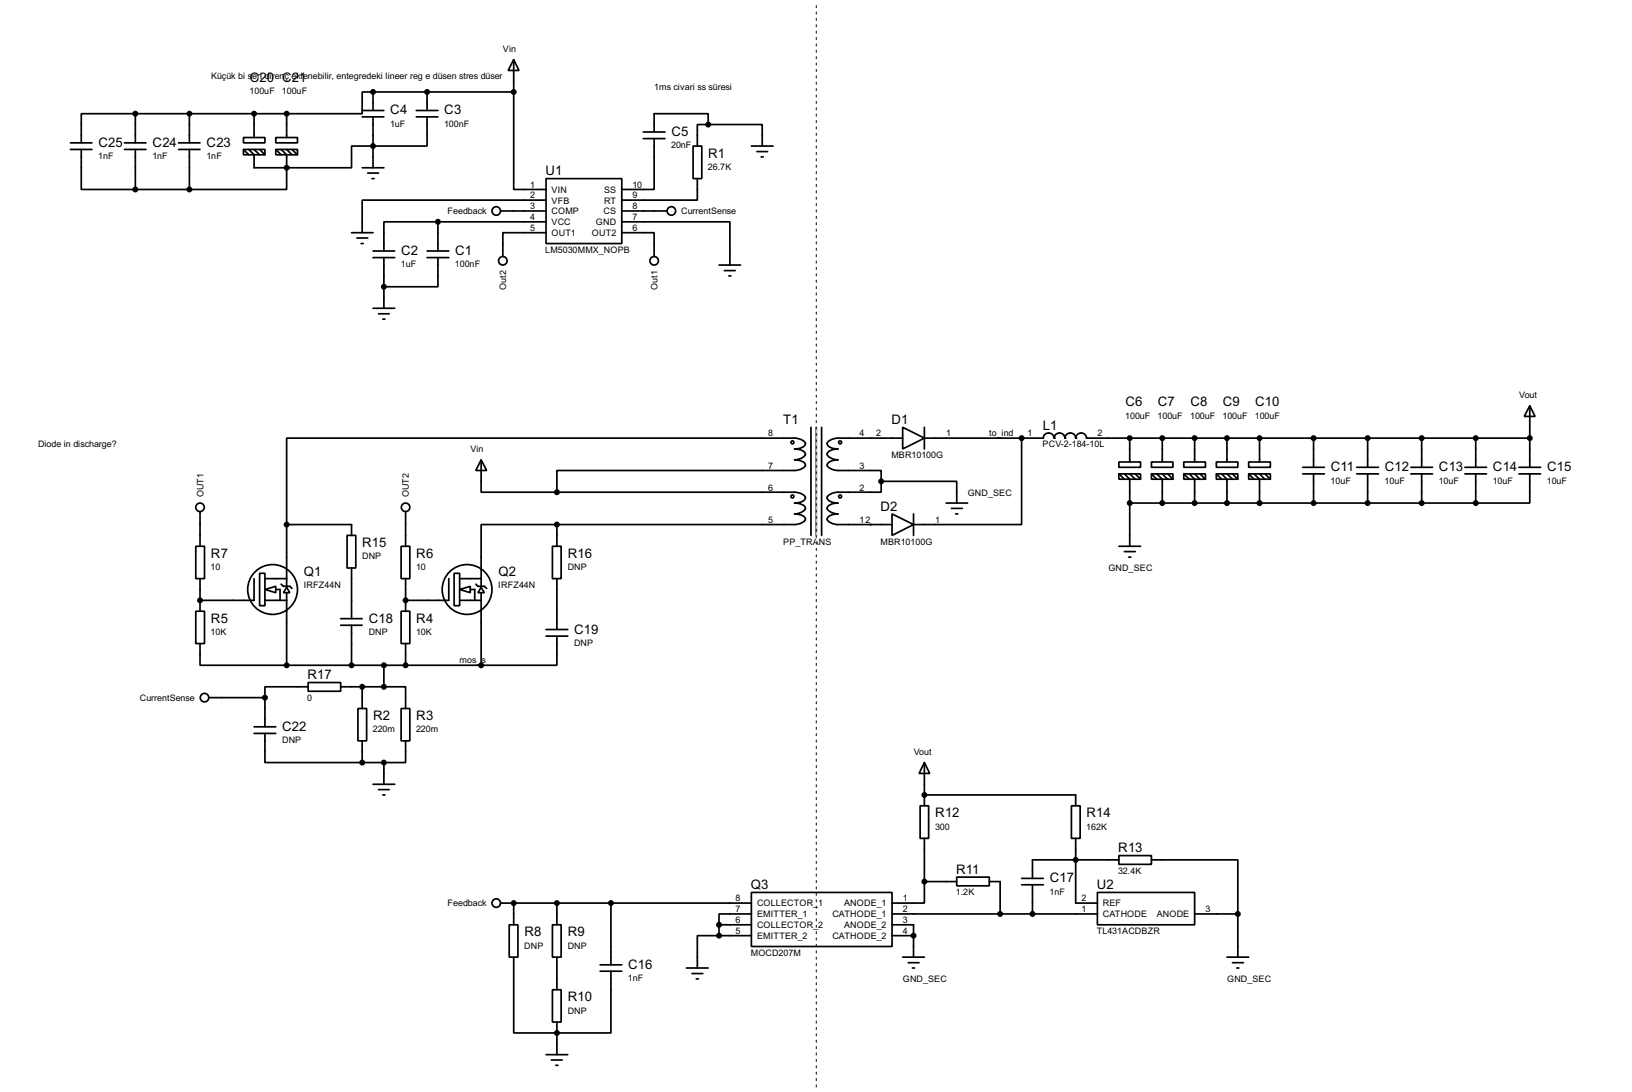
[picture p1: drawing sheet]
<svg xmlns="http://www.w3.org/2000/svg" width="383mm" height="256mm" viewBox="0 0 383 256" stroke-linecap="round" stroke-linejoin="round" font-family="sans-serif">
<g fill="none" stroke="#000" stroke-width=".4">
<path d="M120.7 14l1.3 2.6h-2.6zM120.7 14v7.6M16.6 33.6h5M16.6 35.1h5M19.1 35.1v9.4h12.7M29.3 33.6h5M29.3 35.1h5M31.8 26.7h-12.7v6.9M31.8 26.7h35.6M31.8 26.7v6.9M31.8 35.1v9.4M42 33.6h5"/>
<path d="M42 35.1h5M44.5 26.7v6.9M44.5 35.1v9.4M57.2 32.3h5.1v1.3h-5.1zM57.2 35.1h5.1v1.3h-5.1zM57.2 35.1l1.3 1.3M58.5 35.1l1.2 1.3v3h7.7M59.7 26.7v5.6M59.7 35.1l1.3 1.3M61 35.1l1.3 1.3M64.8 32.3h5.1v1.3h-5.1zM64.8 35.1h5.1v1.3h-5.1z"/>
<path d="M64.8 35.1l1.3 1.3M66.1 35.1l1.3 1.3v3M67.4 39.4v5.1h-22.9M67.4 26.7v5.6M67.4 35.1l1.2 1.3M68.6 35.1l1.3 1.3M85.1 39.4h5.1M85.1 26h5.1M85.1 27.5h5.1M87.7 21.6h-2.6v5.1h-17.7M87.7 21.6v4.4M87.7 27.5v11.9"/>
<path d="M87.7 21.6h33M97.8 26h5.1M97.8 27.5h5.1M100.4 27.5v6.8h-17.8v5.1h-15.2M100.4 21.6v4.4M120.7 21.6v22.9h7.6M151.2 31h5.1M151.2 32.6h5.1M153.7 32.6v11.9h-7.6M162.9 34.3h2v7.7h-2zM166.4 29.3h12.7v5M166.4 29.3h-2.5v5"/>
<path d="M166.4 29.3v-2.6h-12.7v4.3M176.6 34.3h5.1M177.9 35.6h2.5M178.9 36.9h.5M31.8 44.5h12.7M82.6 54.7h5.1M83.9 55.9h2.5M84.9 57.2h.5M86.4 40.7h2.6M87.4 42h.5M87.7 59h5.1M100.4 59h5.1"/>
<path d="M102.9 52.1h-12.7v6.9M102.9 52.1h25.4M102.9 52.1v6.9M117.7 49.6h10.6M128.3 42h17.8v15.2h-17.8zM128.3 47h-43.2v7.7M128.3 54.7h-10.1v5.6M146.1 52.1h25.4v10.2M146.1 54.7h7.6v5.6M146.1 49.6h10.7M163.9 42v5h-17.8M87.7 60.5h5.1"/>
<path d="M87.7 72.4h5.1M89 73.7h2.5M90 75h.5M90.2 60.5v11.9M100.4 60.5h5.1M102.9 60.5v6.9h-12.7M169 62.3h5M170.2 63.6h2.6M171.3 64.8h.5M359.5 95.3l1.2 2.5h-2.5zM359.5 95.3v14.5M113.1 108l1.3 2.5h-2.6z"/>
<path d="M113.1 108v7.6h17.8M130.9 115.6v-5.1h55.8a2.68 2.68 0 0 0 2.6-1.2 2.31 2.31 0 0 0-2.6-1.3 2.7 2.7 0 0 0 2.6-1.3 2.31 2.31 0 0 0-2.6-1.2 2.27 2.27 0 0 0 2.6-1.3 2.68 2.68 0 0 0-2.6-1.3h-119.3v20.3M130.9 115.6h55.8a2.68 2.68 0 0 1 2.6 1.3 2.27 2.27 0 0 1-2.6 1.3h.6a2.03 2.03 0 0 1 2 1.2 2.7 2.7 0 0 1-2.6 1.3h.6a2.03 2.03 0 0 1 2 1.3 2.68 2.68 0 0 1-2.6 1.2h-55.8M190.6 100.4v25.4M191.8 100.4v25.4M193.1 100.4v25.4M207.1 113.1v2.5h-10.2a2.68 2.68 0 0 0-2.5 1.3 2.27 2.27 0 0 0 2.5 1.3h-.6a2.03 2.03 0 0 0-1.9 1.2 2.7 2.7 0 0 0 2.5 1.3h-.6a2.03 2.03 0 0 0-1.9 1.3 2.68 2.68 0 0 0 2.5 1.2h12.7M207.1 113.1h17.7v5.1M212.1 100.4l5.1 2.5-5.1 2.6zM212.1 102.9h-15.2a2.68 2.68 0 0 0-2.5 1.3 2.27 2.27 0 0 0 2.5 1.3h-.6a2.03 2.03 0 0 0-1.9 1.2 2.7 2.7 0 0 0 2.5 1.3h-.6a2.03 2.03 0 0 0-1.9 1.3 2.68 2.68 0 0 0 2.5 1.2h10.2v2.6M217.2 102.9h28a1.28 1.28 0 0 1 1.2-1.2 1.28 1.28 0 0 1 1.3 1.2 1.25 1.25 0 0 1 1.3-1.2 1.25 1.25 0 0 1 1.2 1.2 1.28 1.28 0 0 1 1.3-1.2 1.28 1.28 0 0 1 1.3 1.2 1.28 1.28 0 0 1 1.2-1.2 1.28 1.28 0 0 1 1.3 1.2h104.2M217.2 100.4v5.1"/>
<path d="M222.3 118.2h5.1M223.6 119.4h2.5M240.1 102.9v20.3h-25.4M262.9 108.5h5.1v1.3h-5.1zM262.9 111.3h5.1v1.3h-5.1zM262.9 111.3l1.3 1.3M264.2 111.3l1.3 1.3v15.7M265.5 102.9v5.6M265.5 118.2h81.3M265.5 111.3l1.3 1.3M266.8 111.3l1.2 1.3M270.6 108.5h5v1.3h-5z"/>
<path d="M270.6 111.3h5v1.3h-5zM270.6 111.3l1.2 1.3M271.8 111.3l1.3 1.3v5.6M273.1 102.9v5.6M273.1 111.3l1.3 1.3M274.4 111.3l1.2 1.3M278.2 108.5h5.1v1.3h-5.1zM278.2 111.3h5.1v1.3h-5.1zM278.2 111.3l1.3 1.3M279.5 111.3l1.2 1.3v5.6M280.7 102.9v5.6M280.7 111.3l1.3 1.3"/>
<path d="M282 111.3l1.3 1.3M285.8 108.5h5.1v1.3h-5.1zM285.8 111.3h5.1v1.3h-5.1zM285.8 111.3l1.3 1.3M287.1 111.3l1.2 1.3v5.6M288.3 102.9v5.6M288.3 111.3l1.3 1.3M289.6 111.3l1.3 1.3M293.4 108.5h5.1v1.3h-5.1zM293.4 111.3h5.1v1.3h-5.1zM293.4 111.3l1.3 1.3M294.7 111.3l1.3 1.3v5.6"/>
<path d="M296 102.9v5.6M296 111.3l1.2 1.3M297.2 111.3l1.3 1.3M306.1 111.3h5.1M306.1 109.8h5.1M308.7 102.9v6.9M308.7 111.3v6.9M318.8 111.3h5.1M318.8 109.8h5.1M321.4 102.9v6.9M321.4 111.3v6.9M331.5 111.3h5.1"/>
<path d="M331.5 109.8h5.1M334.1 102.9v6.9M334.1 111.3v6.9M344.2 111.3h5.1M344.2 109.8h5.1M346.8 102.9v6.9M346.8 111.3v6.9M356.9 111.3h5.1M356.9 109.8h5.1M359.5 111.3v6.9h-12.7M46 128.3h2.1v7.6h-2.1zM47 120.2v8.1"/>
<path d="M47 135.9v7.7M59.7 135.9v5.1h-12.7M61 134.7h1.3v7.6h-1.3zM62.3 138.5l2.5-.8v1.5zM62.3 135.9h5.1M64.8 138.5h1v2.5M66.1 137.2l.5 .5h1.5l.5 .5M67.4 138l.7 1.2h-1.5zM67.4 123.2v10.2M67.4 133.7v4M67.4 139.2v17.1M67.4 123.2h15.2v2.6"/>
<path d="M81.6 125.8h2v7.6h-2zM82.6 133.4v11.9M94.3 128.3h2v7.6h-2zM95.3 120.2v8.1M95.3 135.9v7.7M105.5 135.9v5.1h-10.2M106.7 134.7h1.3v7.6h-1.3zM108 138.5l2.5-.8v1.5zM108 135.9h5.1M110.5 138.5h1.1v2.5M111.8 137.2l.5 .5h1.5l.6 .5M113.1 138l.7 1.2h-1.5z"/>
<path d="M113.1 133.7v4M113.1 139.2v17.1M129.8 128.3h2.1v7.6h-2.1zM130.9 123.2h-17.8v10.2M130.9 123.2v5.1M130.9 135.9v12M209.6 120.7l5.1 2.5-5.1 2.6zM214.7 120.7v5.1M224.6 120.7h.5M262.9 128.3h5.1M264.2 129.6h2.6M265.2 130.9h.5"/>
<path d="M46 143.6h2.1v7.6h-2.1zM47 151.2v5.1h20.4M62.3 141h5.1M67.4 156.3h45.7M80.1 145.3h5M80.1 146.9h5M82.6 146.9v9.4M90.2 156.3v5M94.3 143.6h2v7.6h-2zM95.3 151.2v5.1M108 141h5.1M128.3 147.9h5.1"/>
<path d="M128.3 149.4h5.1M130.9 149.4v6.9h-17.8M49.1 163.9h13.2M59.7 170.7h5.1M59.7 172.3h5.1M62.3 172.3v6.8h22.8M62.3 163.9v6.8M72.4 160.3h7.7v2.1h-7.7zM72.4 161.3h-10.1v2.6M80.1 161.3h10.1M84.1 166.4h2.1v7.6h-2.1zM85.1 161.3v5.1"/>
<path d="M85.1 174v5.1M85.1 179.1h5.1M90.2 161.3h5.1v5.1M90.2 179.1v5.1M94.3 166.4h2v7.6h-2zM95.3 174v5.1h-5.1M217.2 179.1l1.3 2.6h-2.5zM217.2 179.1v10.2M87.7 184.2h5.1M89 185.5h2.5M90 186.7h.5M216.2 189.3h2v7.6h-2z"/>
<path d="M217.2 196.9v10.2M217.2 186.7h35.6v2.6M251.8 189.3h2v7.6h-2zM252.8 196.9v15.2h5.1M117.7 212.1h58.9M119.7 217.2h2v7.6h-2zM120.7 212.1v5.1M129.8 217.2h2.1v7.6h-2.1zM130.9 212.1v5.1M143.6 212.1v14.5M169 219.8h-5.1v7.6M169 217.2h7.6"/>
<path d="M169 217.2v2.6M169 219.8h7.6M176.6 209.6h33v12.7h-33zM176.6 214.7h-7.6v2.5M209.6 217.2h5.1v7.6M209.6 219.8h5.1M209.6 214.7h48.3M217.2 207.1v5h-7.6M217.2 207.1h7.6M224.8 206h7.7v2.1h-7.7zM232.5 207.1h2.5v7.6M240.1 207.8h5.1"/>
<path d="M240.1 206.3h5.1M242.6 207.8v6.9M257.9 209.6h22.8v7.6h-22.8zM262.9 201h7.7v2h-7.7zM262.9 202h-20.3v4.3M270.6 202h20.3v12.7M280.7 214.7h10.2M290.9 214.7v10.1M120.7 224.8v17.8h22.9v-14.5M129.8 232.5h2.1v7.6h-2.1zM130.9 224.8v7.7M141 226.6h5.1"/>
<path d="M141 228.1h5.1M161.3 227.4h5.1M162.6 228.7h2.6M163.6 229.9h.5M212.1 224.8h5.1M213.4 226.1h2.6M214.4 227.4h.5M288.3 224.8h5.1M289.6 226.1h2.6M290.6 227.4h.5M128.3 247.7h5.1M129.6 249h2.5"/>
<path d="M130.6 250.2h.5M130.9 240.1v7.6"/>
<circle cx="116.6" cy="49.6" r="1"/>
<circle cx="157.7" cy="49.6" r="1"/>
<circle cx="118.1" cy="61.3" r="1"/>
<circle cx="153.7" cy="61.3" r="1"/>
<circle cx="47" cy="119.2" r="1"/>
<circle cx="95.3" cy="119.2" r="1"/>
<circle cx="186.2" cy="103.9" r=".35"/>
<circle cx="186.2" cy="116.6" r=".35"/>
<circle cx="197.4" cy="103.9" r=".35"/>
<circle cx="197.4" cy="116.6" r=".35"/>
<circle cx="64" cy="138.5" r="5.9"/>
<circle cx="109.7" cy="138.5" r="5.9"/>
<circle cx="48" cy="163.9" r="1"/>
<circle cx="116.6" cy="212.1" r="1"/>
</g>
<g fill="#000">
<circle cx="67.4" cy="39.4" r=".2"/>
<circle cx="87.7" cy="21.6" r=".2"/>
<circle cx="100.4" cy="21.6" r=".2"/>
<circle cx="240.1" cy="102.9" r=".2"/>
<circle cx="247.7" cy="102.9" r=".2"/>
<circle cx="250.2" cy="102.9" r=".2"/>
<circle cx="252.8" cy="102.9" r=".2"/>
<circle cx="255.3" cy="102.9" r=".2"/>
<circle cx="204.5" cy="123.2" r=".2"/>
<circle cx="47" cy="141" r=".2"/>
<circle cx="95.3" cy="141" r=".2"/>
<circle cx="217.2" cy="186.7" r=".2"/>
<circle cx="120.7" cy="212.1" r=".2"/>
<circle cx="214.7" cy="219.8" r=".2"/>
<circle cx="130.9" cy="242.6" r=".2"/>
</g>
<g fill="#000" stroke="#000" stroke-width=".4">
<circle cx="31.8" cy="26.7" r=".5"/>
<circle cx="44.5" cy="26.7" r=".5"/>
<circle cx="59.7" cy="26.7" r=".5"/>
<circle cx="67.3" cy="26.7" r=".5"/>
<circle cx="67.3" cy="39.4" r=".5"/>
<circle cx="87.6" cy="21.6" r=".5"/>
<circle cx="87.6" cy="34.3" r=".5"/>
<circle cx="100.3" cy="21.6" r=".5"/>
<circle cx="120.7" cy="21.6" r=".5"/>
<circle cx="166.4" cy="29.3" r=".5"/>
<circle cx="31.8" cy="44.5" r=".5"/>
<circle cx="44.5" cy="44.5" r=".5"/>
<circle cx="102.9" cy="52.1" r=".5"/>
<circle cx="90.2" cy="67.4" r=".5"/>
<circle cx="130.8" cy="115.6" r=".5"/>
<circle cx="207" cy="113.1" r=".5"/>
<circle cx="240" cy="102.9" r=".5"/>
<circle cx="265.4" cy="102.9" r=".5"/>
<circle cx="265.4" cy="118.2" r=".5"/>
<circle cx="273.1" cy="102.9" r=".5"/>
<circle cx="273.1" cy="118.2" r=".5"/>
<circle cx="280.7" cy="102.9" r=".5"/>
<circle cx="280.7" cy="118.2" r=".5"/>
<circle cx="288.3" cy="102.9" r=".5"/>
<circle cx="288.3" cy="118.2" r=".5"/>
<circle cx="295.9" cy="102.9" r=".5"/>
<circle cx="295.9" cy="118.2" r=".5"/>
<circle cx="308.6" cy="102.9" r=".5"/>
<circle cx="308.6" cy="118.2" r=".5"/>
<circle cx="321.3" cy="102.9" r=".5"/>
<circle cx="321.3" cy="118.2" r=".5"/>
<circle cx="334" cy="102.9" r=".5"/>
<circle cx="334" cy="118.2" r=".5"/>
<circle cx="346.7" cy="102.9" r=".5"/>
<circle cx="346.7" cy="118.2" r=".5"/>
<circle cx="359.4" cy="102.9" r=".5"/>
<circle cx="67.3" cy="123.2" r=".5"/>
<circle cx="130.8" cy="123.2" r=".5"/>
<circle cx="47" cy="141" r=".5"/>
<circle cx="67.3" cy="156.3" r=".5"/>
<circle cx="82.6" cy="156.3" r=".5"/>
<circle cx="90.2" cy="156.3" r=".5"/>
<circle cx="95.3" cy="141" r=".5"/>
<circle cx="95.3" cy="156.3" r=".5"/>
<circle cx="113" cy="156.3" r=".5"/>
<circle cx="62.2" cy="163.9" r=".5"/>
<circle cx="85.1" cy="161.3" r=".5"/>
<circle cx="85.1" cy="179.1" r=".5"/>
<circle cx="90.2" cy="161.3" r=".5"/>
<circle cx="90.2" cy="179.1" r=".5"/>
<circle cx="217.2" cy="186.7" r=".5"/>
<circle cx="120.7" cy="212.1" r=".5"/>
<circle cx="130.8" cy="212.1" r=".5"/>
<circle cx="143.5" cy="212.1" r=".5"/>
<circle cx="168.9" cy="219.8" r=".5"/>
<circle cx="168.9" cy="217.2" r=".5"/>
<circle cx="214.6" cy="219.8" r=".5"/>
<circle cx="217.2" cy="207.1" r=".5"/>
<circle cx="235" cy="214.7" r=".5"/>
<circle cx="242.6" cy="214.7" r=".5"/>
<circle cx="252.7" cy="202" r=".5"/>
<circle cx="290.8" cy="214.7" r=".5"/>
<circle cx="130.8" cy="242.6" r=".5"/>
</g>
<path d="M191.8 1.3v254" fill="none" stroke="#fff" stroke-width=".23"/>
<path d="M191.8 1.3v254" fill="none" stroke="#000" stroke-width=".23" stroke-dasharray=".5 1"/>
<g font-size="3.5">
<text x="58.7" y="19.3">C20 C21</text>
<text x="91.7" y="26.8">C4</text>
<text x="104.4" y="26.8">C3</text>
<text x="23.2" y="34.5">C25</text>
<text x="35.9" y="34.5">C24</text>
<text x="48.6" y="34.5">C23</text>
<text x="157.8" y="32">C5</text>
<text x="128.2" y="41.2">U1</text>
<text x="166.4" y="37">R1</text>
<text x="94.3" y="59.9">C2</text>
<text x="107" y="59.9">C1</text>
<text x="264.5" y="95.5">C6</text>
<text x="272.1" y="95.5">C7</text>
<text x="279.7" y="95.5">C8</text>
<text x="287.3" y="95.5">C9</text>
<text x="294.9" y="95.5">C10</text>
<text x="184.1" y="99.6">T1</text>
<text x="209.5" y="99.6">D1</text>
<text x="245" y="100.9">L1</text>
<text x="312.7" y="110.7">C11</text>
<text x="325.4" y="110.7">C12</text>
<text x="338.1" y="110.7">C13</text>
<text x="350.8" y="110.7">C14</text>
<text x="363.5" y="110.7">C15</text>
<text x="206.9" y="119.9">D2</text>
<text x="49.6" y="131">R7</text>
<text x="85.1" y="128.5">R15</text>
<text x="97.8" y="131">R6</text>
<text x="133.4" y="131">R16</text>
<text x="71.4" y="135.3">Q1</text>
<text x="117.1" y="135.3">Q2</text>
<text x="49.6" y="146.3">R5</text>
<text x="86.7" y="146.3">C18</text>
<text x="97.8" y="146.3">R4</text>
<text x="134.9" y="148.8">C19</text>
<text x="72.3" y="159.5">R17</text>
<text x="66.3" y="171.7">C22</text>
<text x="87.7" y="169.1">R2</text>
<text x="97.8" y="169.1">R3</text>
<text x="219.8" y="192">R12</text>
<text x="255.3" y="192">R14</text>
<text x="262.8" y="200.2">R13</text>
<text x="176.4" y="208.8">Q3</text>
<text x="224.7" y="205.2">R11</text>
<text x="246.7" y="207.2">C17</text>
<text x="257.7" y="208.8">U2</text>
<text x="123.2" y="219.9">R8</text>
<text x="133.4" y="219.9">R9</text>
<text x="147.6" y="227.5">C16</text>
<text x="133.4" y="235.2">R10</text>
</g>
<g font-size="2.4">
<text x="118.2" y="12.3">Vin</text>
<text x="49.6" y="18.6">Küçük bi seri direnç eklenebilir, entegredeki lineer reg e düsen stres düser</text>
<text x="58.7" y="22.2">100uF</text>
<text x="66.3" y="22.2">100uF</text>
<text x="153.7" y="21.1">1ms civari ss süresi</text>
<text x="91.7" y="29.7">1uF</text>
<text x="104.4" y="29.7">100nF</text>
<text x="157.7" y="34.9">20nF</text>
<text x="23.1" y="37.4">1nF</text>
<text x="35.8" y="37.4">1nF</text>
<text x="48.5" y="37.4">1nF</text>
<text x="166.4" y="39.9">26.7K</text>
<text x="124.6" y="44.1">1</text>
<text x="124.6" y="46.6">2</text>
<text x="129.6" y="45.3">VIN</text>
<text x="129.6" y="47.8">VFB</text>
<text x="141.9" y="45.3">SS</text>
<text x="141.9" y="47.8">RT</text>
<text x="148.6" y="44.1">10</text>
<text x="148.6" y="46.6">9</text>
<text x="105.2" y="50.4">Feedback</text>
<text x="124.6" y="49.2">3</text>
<text x="124.6" y="51.7">4</text>
<text x="129.6" y="50.4">COMP</text>
<text x="129.6" y="52.9">VCC</text>
<text x="140" y="52.9">GND</text>
<text x="141.8" y="50.4">CS</text>
<text x="148.6" y="49.2">8</text>
<text x="148.6" y="51.7">7</text>
<text x="160.1" y="50.4">CurrentSense</text>
<text x="124.6" y="54.3">5</text>
<text x="128.1" y="59.4">LM5030MMX_NOPB</text>
<text x="129.6" y="55.4">OUT1</text>
<text x="139.1" y="55.4">OUT2</text>
<text x="148.6" y="54.3">6</text>
<text x="94.2" y="62.8">1uF</text>
<text x="106.9" y="62.8">100nF</text>
<text x="118.9" y="68.1" transform="rotate(-90 118.9 68.1)">Out2</text>
<text x="154.5" y="68.1" transform="rotate(-90 154.5 68.1)">Out1</text>
<text x="356.9" y="93.6">Vout</text>
<text x="264.4" y="98.4">100uF</text>
<text x="272" y="98.4">100uF</text>
<text x="279.7" y="98.4">100uF</text>
<text x="287.3" y="98.4">100uF</text>
<text x="294.9" y="98.4">100uF</text>
<text x="8.9" y="104.9">Diode in discharge?</text>
<text x="110.5" y="106.3">Vin</text>
<text x="180.5" y="102.5">8</text>
<text x="202" y="102.5">4</text>
<text x="205.9" y="102.5">2</text>
<text x="209.4" y="107.7">MBR10100G</text>
<text x="222.3" y="102.5">1</text>
<text x="232.5" y="102.3">to_ind</text>
<text x="241.5" y="102.5">1</text>
<text x="245" y="105.1">PCV-2-184-10L</text>
<text x="257.9" y="102.5">2</text>
<text x="180.5" y="110.1">7</text>
<text x="202" y="110.1">3</text>
<text x="312.7" y="113.6">10uF</text>
<text x="325.4" y="113.6">10uF</text>
<text x="338.1" y="113.6">10uF</text>
<text x="350.8" y="113.6">10uF</text>
<text x="363.5" y="113.6">10uF</text>
<text x="47.8" y="116.8" transform="rotate(-90 47.8 116.8)">OUT1</text>
<text x="96.1" y="116.8" transform="rotate(-90 96.1 116.8)">OUT2</text>
<text x="180.5" y="115.2">6</text>
<text x="202" y="115.2">2</text>
<text x="227.4" y="116.4">GND_SEC</text>
<text x="180.5" y="122.8">5</text>
<text x="202" y="122.8">12</text>
<text x="219.8" y="122.8">1</text>
<text x="85.1" y="131.4">DNP</text>
<text x="184" y="128">PP_TRA</text>
<text x="192.4" y="128">NS</text>
<text x="206.9" y="128">MBR10100G</text>
<text x="49.5" y="133.9">10</text>
<text x="97.8" y="133.9">10</text>
<text x="133.4" y="133.9">DNP</text>
<text x="260.4" y="134.2">GND_SEC</text>
<text x="71.4" y="138.2">IRFZ44N</text>
<text x="117.1" y="138.2">IRFZ44N</text>
<text x="49.5" y="149.2">10K</text>
<text x="86.6" y="149.2">DNP</text>
<text x="97.8" y="149.2">10K</text>
<text x="108" y="155.7">mos_</text>
<text x="113.1" y="155.7">s</text>
<text x="134.9" y="151.7">DNP</text>
<text x="32.9" y="164.7">CurrentSense</text>
<text x="72.2" y="164.6">0</text>
<text x="87.6" y="172">220m</text>
<text x="97.8" y="172">220m</text>
<text x="66.3" y="174.6">DNP</text>
<text x="214.7" y="177.4">Vout</text>
<text x="219.7" y="194.9">300</text>
<text x="255.3" y="194.9">162K</text>
<text x="262.7" y="205.2">32.4K</text>
<text x="105.2" y="212.9">Feedback</text>
<text x="172.9" y="211.7">8</text>
<text x="172.9" y="214.3">7</text>
<text x="177.9" y="212.9">COLLECTOR_</text>
<text x="177.9" y="215.5">EMITTER_1</text>
<text x="192.3" y="212.9">1</text>
<text x="195.6" y="215.5">CATHODE_1</text>
<text x="198.3" y="212.9">ANODE_1</text>
<text x="212.1" y="211.7">1</text>
<text x="212.1" y="214.3">2</text>
<text x="224.6" y="210.3">1.2K</text>
<text x="246.6" y="210.1">1nF</text>
<text x="254.2" y="214.3">1</text>
<text x="254.2" y="211.7">2</text>
<text x="259.1" y="215.5">CATHODE</text>
<text x="259.1" y="212.9">REF</text>
<text x="271.8" y="215.5">ANODE</text>
<text x="283.3" y="214.3">3</text>
<text x="172.9" y="216.8">6</text>
<text x="172.9" y="219.4">5</text>
<text x="177.9" y="218">COLLECTOR_</text>
<text x="177.9" y="220.6">EMITTER_2</text>
<text x="192.3" y="218">2</text>
<text x="195.6" y="220.6">CATHODE_2</text>
<text x="198.3" y="218">ANODE_2</text>
<text x="212.1" y="216.8">3</text>
<text x="212.1" y="219.4">4</text>
<text x="257.7" y="219.4">TL431ACDBZR</text>
<text x="123.2" y="222.8">DNP</text>
<text x="133.4" y="222.8">DNP</text>
<text x="176.4" y="224.5">MOCD207M</text>
<text x="147.6" y="230.5">1nF</text>
<text x="212.1" y="230.7">GND_SEC</text>
<text x="288.3" y="230.7">GND_SEC</text>
<text x="133.4" y="238.1">DNP</text>
</g>
</svg>
